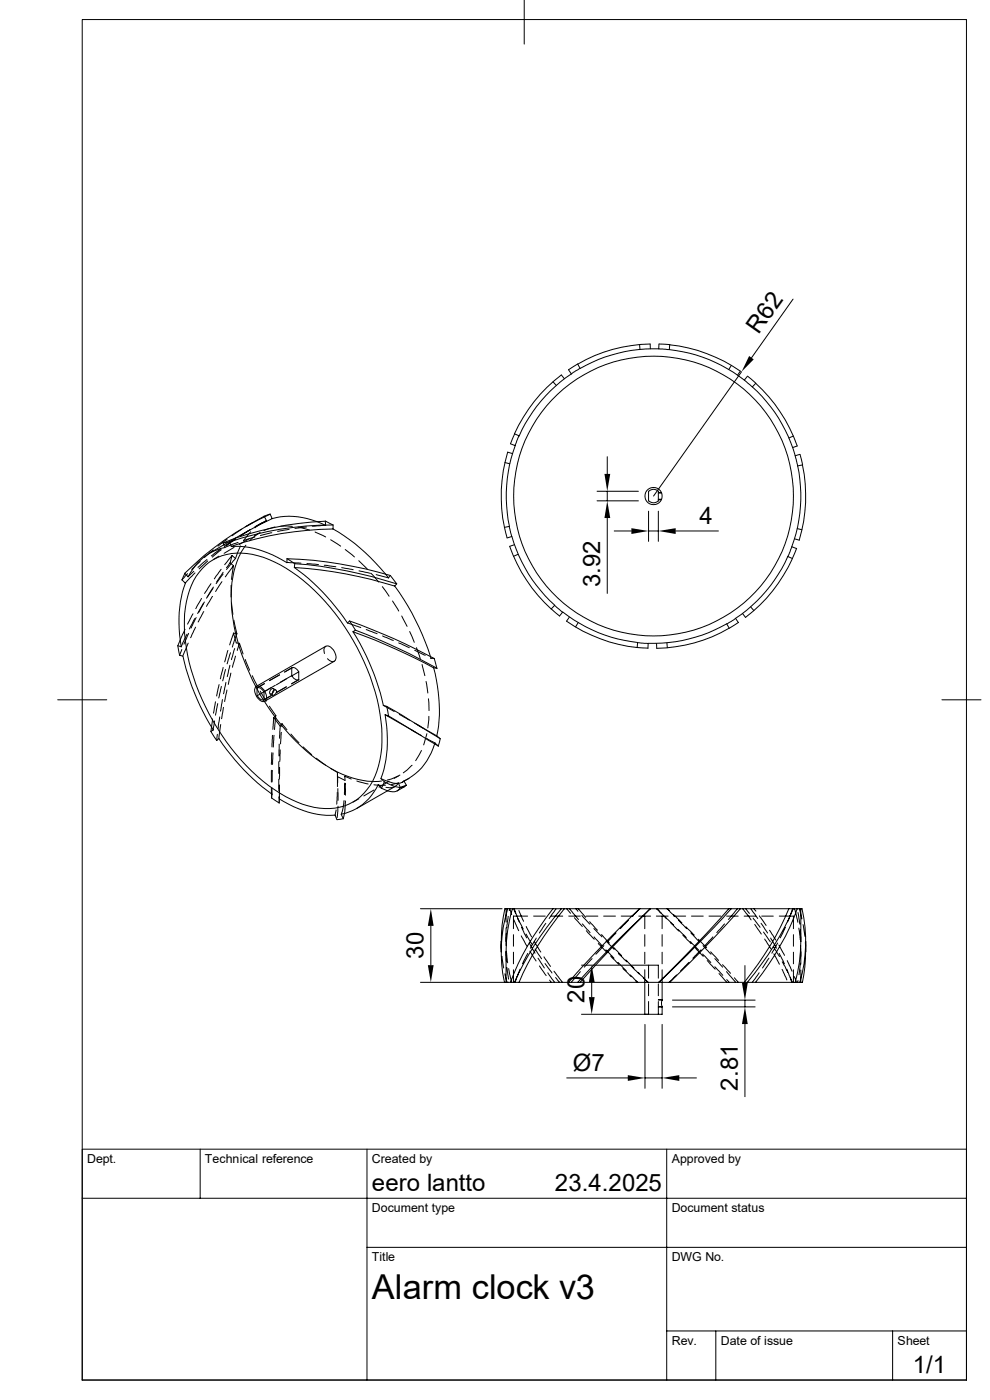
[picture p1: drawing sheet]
<svg xmlns="http://www.w3.org/2000/svg" width="210mm" height="297mm" viewBox="0 0 210 297" stroke-linecap="round" stroke-linejoin="round" font-family="sans-serif">
<g fill="none" stroke="#000" stroke-width=".21">
<path d="M17.4 4.1h187.6v288.7h-187.6zM111.2 0v9.4M121.2 79.3a30.9 30.9 0 0 0-11 13.2M122.6 77.2l-2 1.2 .6 .9M135.7 73.1l.1 1M138 74l-.1-1a31.3 31.3 0 0 0-15.3 4.3l.5 .8-1.9 1.2M139.8 73l-.1 1 2.2 .2M139.8 74a31.9 31.9 0 0 0-16.7 4.1M139.8 73l2.3 .1M155.2 77.5l-.6 .9M156.5 79.6l.6-.9a32.8 32.8 0 0 0-15-5.5l-.1 1a31 31 0 0 1 15.9 6.4M157.3 78.9l-18.7 26.3"/>
<path d="M158.5 79.8l-.6 .8M158.6 79.8l1.7 1.5M168.2 63.5l-8.8 12.4M107.1 98.1l1 .3M108.7 96.2l-1-.3a31.9 31.9 0 0 0-.7 16M109.3 94.5a31.1 31.1 0 0 0-1.2 17.2M117.3 81l.7 .7M119.7 80.3l-.6-.8a32.5 32.5 0 0 0-10 12.5l1 .5-.8 2-1-.4 .9-2.1M128.8 96.9v3.6M157.9 80.6l1.7 1.5M159.6 82.1a30.8 30.8 0 0 1 9.1 14.6M160.3 81.3a33.1 33.1 0 0 1 8.8 13.3l-1 .4"/>
<path d="M160.3 81.3l-.7 .8M168.3 92.5l-1 .4M168.7 96.7l.5 2.1 1-.2a31.9 31.9 0 0 1-.7 16l-1-.3M169.2 98.8a31.1 31.1 0 0 1-1.2 17.2M169.7 96.4l-1 .3M169.7 96.4l.6 2.2M42.5 119.1l-1.8 1.7M43.6 119.9a11.5 11.5 0 0 1 11.1-2 32.2 32.2 0 0 1 15.4 11 47.9 47.9 0 0 1 10.9 25.5 20.4 20.4 0 0 1-2.5 12.2 10.9 10.9 0 0 1-11.9 4.7 29.7 29.7 0 0 1-15.4-10 47.9 47.9 0 0 1-12-26.8 20.4 20.4 0 0 1 2.4-12.2zM43.9 118.7l-1.9 1.7M44.1 119l-1.9 1.7M45.3 116.7l-2 1.6M46.4 118l-1.1 .7"/>
<path d="M46.8 116.4l-2 1.5M46.9 116.6l-1.9 1.6M47.3 115.2l.4 .9M47.8 116.2a10.9 10.9 0 0 0-7.9 6.2M48.2 114.4l-2 1.5M48.7 115l.4 .9M48.7 115l-1.4 .2M48.8 119.4l-.8 1M48.8 119.4l.7 .6M49.1 116a19.6 19.6 0 0 1 11.8 3.4M49.2 117.9l-1.5 1.9M49.2 117.9l-.4 1.5"/>
<path d="M49.2 117.9l.8 .6M49.7 116.1l-2.2 1.3M49.9 114.3l-2.1 1.4M50 118.5l-2 2.3M50 114.4l-2.1 1.5M50.5 115.1l-2.8 1M51 115.8l-1 2.7M51.3 112.3l-2.1 1.4M52.2 115.7a18.3 18.3 0 0 0-3.1 11.7 43.8 43.8 0 0 0 6.9 21.4M52.5 112.7l-8.1 4.6M52.5 112.7l-1.6 1M52.9 114.3l-2.1 1.2"/>
<path d="M53.1 112.4l-2.1 1.3M53.2 112.8l-1.6 2M53.6 110.9l-1.6 .9M53.6 110.9l-1.3 .7M54.1 113.9l-2.4 .7M54.9 113.2l-1.9 1.5M55.2 112.9l-1.2 .8M55.5 111l-1.4 .8M56 109.5l-2.4 1.4M56 109.5l.5 .9M56.5 110.4l-2.4 1.6M56.5 110.4l-2.4 1.4"/>
<path d="M57.3 109.1l-1.3 .4M57.7 113l-2.5 .6M57.7 110a15.8 15.8 0 0 1 11.4 1.5M57.7 110l-.4-.9a60.6 60.6 0 0 0-18.1 12.5l.7 .7 1.2-1.1M57.7 110l-5.2 2.7M58.3 111.8l-2.3 .8M59.6 111.6l2.4 .1M60.9 118.5l1.6 1.1M61.3 112.3l-2.4 .4M62.5 119.6a94.2 94.2 0 0 1 21.7 4.3M62.5 119.6l-.1 .8M63.2 111.8l2.5 .6"/>
<path d="M63.8 119.5l-2.9-.2v-.8a88.2 88.2 0 0 1 21.9 3.6M65 111.8l-2.4 .3M65.1 119.5l2.5 .3M66.8 112.9l2.3 1M68.8 119.9l2.4 .3M69 110.5l1.7 .9M69.1 111.5l-.1-.9a65.6 65.6 0 0 0-21.7 4.6M69.1 111.5l-2.8 .1M70.1 114.5l2.2 1.4M70.7 112.2a40.5 40.5 0 0 1 11.7 10.4M70.7 111.4a67.2 67.2 0 0 0-22 3.6M70.7 112.2a68.3 68.3 0 0 0-21.6 3.7"/>
<path d="M70.7 111.4v.8M73.2 116.6l2 1.6M76.1 119l1.8 1.7M107 111.9l1-.2 .5 2.1M107 111.9l.6 2.2M108.5 113.8l-.9 .3M108.6 113.8a30.8 30.8 0 0 0 9.1 14.6M109.1 115.6l-1 .3a33.1 33.1 0 0 0 8.8 13.3M109.9 117.6l-1 .4M126.7 104.2h8.7M126.7 106.3h8.7M128.8 104.2v2.1"/>
<path d="M128.8 109.9v16M130.3 112.6h3.6M137.6 104.2v2.1M137.6 108.5v6.4M137.6 112.6h2.1M137.6 104.2a1.43 1.43 0 0 1 2.1 0v2.1a1.49 1.49 0 0 1-2.1 0M139.7 108.5v6.4M139.7 104.6h.6M139.7 105.9h.6M139.7 104.5h.6M139.7 106h.6M143.3 112.6h9.1"/>
<path d="M167.1 118a30.9 30.9 0 0 1-11 13.1M169 116.4l-1-.4-.9 2.1 1 .4a32.5 32.5 0 0 1-9.9 12.5l-.7-.8M169 116.3l-.9 2.1M169.1 112.1l1 .3M37.7 137l.4 2M38.6 137.8l-.5 1.2M38.8 139.2a50.9 50.9 0 0 0 6.5 15.7M39.2 133.5l-1.5 3.5M39.2 121.6l-.6 1.4M39.3 123.7a25.7 25.7 0 0 0-.9 13.5M39.7 134.5l-1.3 2.7-.7-.2M39.8 121.7l-1.2 1.3"/>
<path d="M39.9 136.4l-1.1 2.8-.7-.2M40 134.4l-1 2.3M40.9 130.2l-1.1 2.2M41.3 131.2l-1.1 2.2M41.4 121.5l-2.1 2.2-.7-.7M41.5 133.1l-1.1 2.2M41.6 131l-1.1 2.2M42.8 127l-1.3 2.1M43.2 128l-1.3 2.1M43.2 129.8l-1.2 2.2M43.3 127.7l-1.1 2.2M44.7 123.8l-1.3 2.1"/>
<path d="M45.1 126.5l-1.3 2.2M45.2 124.8l-1.4 2.1M45.3 124.5l-1.3 2.2M46.9 120.8l-1.4 2M47.1 123.4l-1.4 2.1M47.3 121.4l-1.4 2.1M47.3 121.8l-1.5 2M48.3 138l-.6 2.4M48.9 138.5l-.7 2.3M49 124.2v2.5M49.1 127.9l.3 2.4M49.5 120l-1.7 2.4"/>
<path d="M49.5 120l-.4 2.9M49.5 134.3l-.8 2.5M49.5 134.3l.6 2.1 .7 .1M49.5 134.3l.7 .2M49.6 131.6l.6 2.9M49.8 137.6l-.7 2.4M50 139.2l-.7 2.4M50.2 134.5l-.9 2.8M50.8 136.5l-.5 1.5M50.8 136.5l.8 2.2M52 139.9l1 2.3M62.4 120.4a45 45 0 0 1 11.3 11.8"/>
<path d="M62.4 120.4a91.1 91.1 0 0 1 21.3 3.9M68.8 138.6l-.1-1 .4-.5-14.7 8.5M69.1 137.1a1.73 1.73 0 0 1 2 1.5l.2 1-.2 .5-.2 .2M69.5 139.7l.8 .6h.6M72.5 120.4l2.4 .5M73.7 132.2l2.8 .9M73.7 132.2l.5-.5a127.5 127.5 0 0 1 17.9 8M74.2 131.8l1.2 1.9M74.9 134a50.9 50.9 0 0 1 6.4 15.6M75.4 133.7a135 135 0 0 1 17.3 8.1l-.7-.1a129.3 129.3 0 0 0-17.1-7.7M75.4 133.7l-.5 .3M76.2 121.1l2.4 .5"/>
<path d="M77.7 133.6l2.3 .9M78.7 121.6l1.6 1.9M79.8 121.9l2.6 .7M81.1 124.5l1.4 2M81.2 134.9l2.2 1M82.8 122.1l1.4 1.8M82.8 122.1l-.4 .5M83.3 127.5l1.3 2.1M83.7 124.3a54.3 54.3 0 0 1 7.7 15.4M84.2 123.9l-.5 .4M84.6 136.4l2.2 1M85.2 130.7l1.2 2.2"/>
<path d="M86.9 134l1 2.3M88 138l2.2 1M88.3 137.4l.9 2.4M91.3 139.6l.1 .1M91.4 139.7h.7M92.1 139.7l.6 2.1M117.6 128.4l1.7 1.5-.6 .8-1.7-1.5zM119.4 129.8a31 31 0 0 0 15.9 6.5M120.8 130.9l-.6 .9a32.8 32.8 0 0 0 15 5.6M122.6 132.1l-.5 .9M135.3 136.4l-.1 1M135.3 136.4l2.2 .1v1l-2.3-.1"/>
<path d="M141.5 136.4l.1 1M154.2 132.3a31.9 31.9 0 0 1-16.7 4.2M156.6 132.1l-.6-.9-1.8 1.2 .5 .9a31.3 31.3 0 0 1-15.4 4.2v-1M156.7 132l-2 1.3M159.3 128.8l.6 .7M12.2 148.5h10.4M44.7 155.2l1.3 1.9M45.1 152.5l-.4 2.7M45.2 154.9l-.5 .3M45.5 153l-.3 1.9M45.7 148.9l-.4 2.4M46.1 155.8l-.1 1.3"/>
<path d="M46.2 149.3l-.5 2.4M46.4 156.7a45 45 0 0 0 11.3 11.8M46.5 145.2l-.5 2.5M46.6 152.1l-.3 2.5M46.8 153.7l-.4 3-.4 .4M46.9 145.6l-.5 2.5M47.2 148.4l-.4 2.5M47.3 141.6l-.6 2.4M47.4 150.1l-.4 2.4M47.8 142l-.6 2.4M47.9 144.8l-.5 2.4M48.1 146.4l-.4 2.4"/>
<path d="M48.8 141.1l-.6 2.5M49 142.8l-.6 2.4M53.5 143.3l1.1 2.2M54.2 145.8l.2-.2a1.73 1.73 0 0 1 1.9 1.5 1.05 1.05 0 0 1 .3 1.1 1.05 1.05 0 0 1-.9 .6 2.54 2.54 0 0 1-1.5-3zM54.5 145.9l1.6-.9zM54.5 145.9v1.7l1.5-.8M54.6 146a1.18 1.18 0 0 1 1.4 .8M54.6 147.6a1.18 1.18 0 0 0 1.4 .8M55.2 146.6l1.3 2.2M56 146.8v1.7M56.1 148.8a39.9 39.9 0 0 0 16.5 15.5l3.3 1.1 3.1 .4M57.1 149.8l1.4 2"/>
<path d="M57.3 147.2l.5 .3M57.5 147.6l-1.5 .9M57.5 145.9l-1.5 .9M57.7 159.7l-.1 2.5M57.7 147.1a.62 .62 0 0 0 .2-1 .74 .74 0 0 0-.5 1.1h.3M57.8 156l-.1 2.5M57.9 159.7l-.1 2.5M58 146.1l.5 .3M58.1 152.2l-.2 2.5M58.1 152.2l1.3 1.9 .4-.6M58.1 146.4l.2-.1a.65 .65 0 0 1 .3 .9 .65 .65 0 0 1-.8 .3v-.7zM58.1 156l-.1 2.5"/>
<path d="M58.4 145.4l-2.4 1.4M58.5 151.8l-.3 3M58.5 151.8l-.4 .4M58.6 146.9l2.1-1.2-2.1 1.2M59.2 157.9v2.5M59.3 143.2l-2.2 1.2M59.4 159.1v2.4M59.4 154.1l-.1 2.5M59.7 155.4l-.2 2.4M59.8 153.5v.6M59.8 153.5l1.1 1.3M60.7 144l-2.1 1.3"/>
<path d="M61.7 155.7l1.7 1.9M61.9 141.7l-1.5 .9 1.5-.9M61.9 143.3l-2.4 1.4M61.9 143.3a1.39 1.39 0 0 0 1.5 .9M61.9 141.7a1.18 1.18 0 0 1 1.5 .8M61.9 141.7v1.6M63.4 144.2l-1.6 .9M63.4 142.5v1.7M63.4 142.5l-1.6 .9M64.3 158.5l1.8 1.6M70.9 140.3l-14.7 8.5M81.3 149.6l.7 .3"/>
<path d="M81.3 149.6l2.4 1.3M81.7 151.6l6.6 3.8M81.7 151.6l.7 .3M81.7 151.6a25.7 25.7 0 0 1-.9 13.5M82 149.9l.4 2M82 149.9l11.4 6.8M82.4 151.9l10.6 6.4-.7-.7M84.7 151.6l2.2 1.2M87.2 154.8l2.2 1.2M87.9 153.4l4.8 2.7 .7 .6M88.4 153.7l1.5 .9M89.4 159.2l-1.2 2.2"/>
<path d="M89.5 141l.6 2.3M90.4 144.6l.4 2.4M90.5 156.7l1.8 .9M90.6 155.7l-.7 2.3M90.9 148.3l.1 2.4M91 152l-.2 2.4M92 141.6a31.9 31.9 0 0 1 .7 14.5M92.2 157.8a12.6 12.6 0 0 1-5.5 7.3M92.3 157.6l-.1 .3M93.4 156.7l-.4 1.6M199.8 148.5h8.3M57.6 163.4v2.5"/>
<path d="M57.6 167.1v2.2M57.6 169.3l1.6 1M57.7 167.2v1.3M57.7 168.5l-.1 .8M57.8 163.4l-.1 2.5M59.1 165.3l.1 2.5M59.1 161.6v2.5M59.2 169v1.3M59.3 169.5l-.1 .8M59.3 169.5a19.6 19.6 0 0 0 11.8 3.4M59.3 166.5v3M59.3 162.8v2.5"/>
<path d="M67.1 160.9l2 1.4M70.1 163l1.5 .9M71.1 172.9l.4 1M71.3 171.8l-.2 1.1M71.5 168.1l-.1 2.5M71.6 163.9v3M71.6 163.9v.9M71.6 164.8v1.3M71.7 167.3v2.5M71.7 171l-.2 2.5M72.8 173.7l-1.3 .2M73 169.8l-.2 1.7-.4 1.3 .4 .9"/>
<path d="M73.2 164.7v.9l-1.6-.8M73.2 166.1l-.1 2.5M73.2 164.7v.1M73.2 164.7l1.3 .6M73.2 166.2l.1 2.5M73.3 169.9l-.1 2.2-.4 1.6M75.7 165.7l2.4 .6M76.1 169.5l-1.2 .7M79.3 167.6l-2.1 1.3M79.3 166.5l2.5 .1M80.2 166.5a3.8 3.8 0 0 0 4.1 1.3M80.2 166.5l.5 .2"/>
<path d="M80.2 166.5a10.9 10.9 0 0 1-7.8 6.2M80.9 165.7l-1.9 .1M81.5 165.9l-.7-.7 2.7 1a2.69 2.69 0 0 0 1.8-.3M81.5 165.9l-.6 1.4M81.5 165.9l1.6 .7a2.54 2.54 0 0 0 3.1 0M82.5 165.7l-2.1 1.3M83.8 166.9l-8.2 4.6M84.5 166.1l-.4 .6-.7 .3h-1.5M84.5 166.1l.4 .9M84.5 164.6l-2.3 .9M84.5 166.1l-1.5 .4M84.8 164.4l-1.2 .7"/>
<path d="M84.9 167l-.6 .8M85.7 165.7l.5 .9M85.7 165.7l-.4 .2M85.7 165.7l1-.6-1.4 .8M85.9 166.9l-1.6 .9M86.2 166.6l-1.3 .4M87.4 162.3l-1.8 1.7M89.2 192.8h17.3M91.4 196.4v8.4M106.3 199.7v2.2M107.4 192.8v2.8M107.4 196.8v2.9"/>
<path d="M107.4 198.1v2.5M107.7 192.8a30.6 30.6 0 0 0-.7 15.6M107.8 194.4l-.3 2.4M108 193.2l.1-.4 .4 1.2M108.7 192.8h8.6M108.7 192.8a32.4 32.4 0 0 0-1.3 9.1M108.7 192.8h-1.6a34 34 0 0 0-.7 8.9M108.9 198.3v2.4M109 192.8l.3 .9M109 195.2l1 2.2M109.1 192.8l1.1 2.8M109.9 194.9l1.1 2.2"/>
<path d="M110.1 193.2l1 2.3M110.6 198.5l1.2 2.2M110.6 196.7l1.1 2.3M111.6 198.2l1.3 2.1M111.6 196.6l1.2 2.2M111.9 194.4h-3v2.6M113.2 194.4h2.5M113.4 199.9l1.3 2.1M113.7 199l-1.2 2.2M115.8 195.9l-1.4 2.1M116.9 194.4h2.5M117.3 192.8a56.3 56.3 0 0 0-9 15.6"/>
<path d="M117.3 192.8h2.4M117.9 192.9l-1.4 2M119.1 192.8a64 64 0 0 0-10 15.6M119.7 192.8a62.2 62.2 0 0 0-9.6 15.6M119.7 192.8h16M120.2 192.8l.8 1M120.6 194.4h2.5M120.8 192.8l1.9 2.3M121.9 194.7l1.6 1.9M122.1 192.8l.5 .5M122.6 192.8l1.6 1.8M123.4 194.2l1.7 1.8"/>
<path d="M123.5 196l1.7 1.9M124.3 194.4h2.5M124.4 197.4l1.7 1.9M125.1 195.5l1.6 1.9M126 197l1.7 1.8M126 198.8l1.7 1.8M127.6 198.3l1.7 1.8M128.1 194.4h2.5M128.6 199.6l1.7 1.8M130.7 197.9l-1.7 1.8M131.8 194.4h2.5M133.3 195.2l-1.7 1.8"/>
<path d="M135.5 194.4h2.5M135.7 192.8a227.9 227.9 0 0 0-15.1 15.6M135.7 192.8h2.3M135.8 192.8l-1.6 1.6M136.8 194.4v2.6M136.8 198.3v2.4M137.9 192.8a284.5 284.5 0 0 0-15.3 15.6M138 192.8a293.7 293.7 0 0 0-14.9 15.6M138 192.8h16.6M139.2 194.4h2.5M139.3 192.8l2.1 2.1M139.3 192.8l1 .9"/>
<path d="M140.5 194.4v2.6M140.5 198.3v2.4M141.1 194.6l1.8 1.7M141.5 192.8l1.6 1.6M141.6 192.8l.4 .4M142.3 195.7l1.7 1.8M142.9 194l1.8 1.7M143 194.4h2.5M143.8 197.1l1.8 1.8M143.9 195.2l1.8 1.8M144.9 198.4l1.7 1.8M145.5 196.6l1.8 1.8"/>
<path d="M146.4 199.8l1.8 1.7M146.6 197.9l1.7 1.8M146.7 194.4h2.5M148.2 199.3l1.7 1.7M150.4 194.4h2.5M151.2 198.8l-1.6 1.8M153.7 196l-1.6 1.9M154.1 194.4h2.5M154.6 192.8a314.4 314.4 0 0 1-14.9 15.6M154.6 192.8h2.5M155.1 192.8a304.2 304.2 0 0 1-15.3 15.6M156.5 192.8l-2 2.3"/>
<path d="M157.1 192.8a254.9 254.9 0 0 1-15 15.6M157.1 192.8h10.2M157.5 192.8l1.8 2.4M157.9 194.4h2.4M158.2 192.8l.8 1M159.3 192.9l1.4 2M159.8 194.8l1.4 1.9M159.9 192.8l.5 .5M160.1 196.1l1.4 2.1M161.1 194.3l1.4 2M161.5 195.9l1.3 2.1M161.6 194.4h2.4"/>
<path d="M162 197.7l1.4 2.1M162.2 199.2l1.3 2.1M163.2 197.4l1.4 2M163.5 199l1.2 2.2M165.3 194.4h3v2.6M166.6 196.7l-1.1 2.3M167.3 192.8a63.4 63.4 0 0 1-9.4 15.6M167.3 192.8h1.8M168.1 192.8l-1 2.8M168.3 192.8a63.3 63.3 0 0 1-9.8 15.6M168.3 198.3v2.4M168.5 192.8l.7 2.9"/>
<path d="M169.1 192.8a57.1 57.1 0 0 1-8.8 15.6M169.1 192.8h.8M169.3 193.6l.4 2.4M169.5 196.9l.3 2.4M169.5 192.8l.6 2.1M169.8 197.3l.1 2.4M169.9 199.7a32.5 32.5 0 0 1-1.2 8.7M169.9 192.8h.2a31.2 31.2 0 0 1-.4 15.6M169.9 192.8v6.9M170.3 196.2l.4 2.4M170.9 199.9v.9a36.8 36.8 0 0 1-.7 7.6h-1.5M170.9 199.7v2.2"/>
<path d="M89.2 208.4h18.7M106.5 202.9l.3 2.5M107.1 206.6l.5 1.8M107.4 201.9v2.1M107.4 201.9v6.5h.9M107.4 201.8l.3 2.5M107.5 205.3l.4 2.4M107.9 205.5l.6 2.9M108.3 208.4h1.8M108.9 202v2.5M108.9 205.7v2.7M110.1 208.4h10.5"/>
<path d="M110.3 205.6l-1 2.8M111.9 202.3l-1.1 2.2M112.3 200.1l1.2 2.1M112.4 201.8l1.3 2.1M113.5 201.3l1.4 2.1M114.1 203.3l1.4 2.1M114.4 204.9l1.5 2.1M115.4 203l1.4 2M115.6 204.4l1.5 2M116.2 206.4l1.4 2M116.6 207.9l.4 .5M117.5 206l1.8 2.4"/>
<path d="M117.9 207.4l.8 1M120.6 208.4h2.5M123.1 208.4h16.6M123.1 206.1l-1.9 2.3M123.4 204.8h14.1M123.4 215.2h14.1M125.5 208.4v3.1M125.6 203.4l-1.6 1.8M126.9 200.2l1.8 1.7M128.1 200.6l-1.7 1.8M128.5 201.5l1.8 1.8M129.5 202.8l1.8 1.8"/>
<path d="M130.2 201l1.7 1.8M131.1 204.2l1.7 1.8M131.2 202.3l1.8 1.7M132.2 205.4l1.7 1.8M132.8 203.7l1.7 1.7M133.7 206.8l1.6 1.6M133.8 204.9l1.8 1.7M134.8 208.1l.4 .3M135.4 206.3l2.1 2.1M136.5 207.5l1 .9M136.8 205.7v9.5h3.7v-1.7M136.8 202v2.5"/>
<path d="M136.8 217.3v13.6M137.6 207.5v-2.7h2.1v2.7M137.6 208.7v2.5M137.6 212.5v2.7M139.7 208.7v2.5M139.7 212.5v2.7M139.7 212.2h.8M139.7 213.5h.8M139.7 212h.8M139.7 213.7h.8M139.7 208.4h2.4M140.5 217.3v13.6"/>
<path d="M140.5 212.2l-.2 .4 .2 .9M140.5 202v2.5M140.5 205.7v6.5M142.1 208.4h15.8M142.7 212.2h17.5M142.7 213.6h17.5M143.5 206.8l-1.6 1.6M146.1 204.2l-1.7 1.8M147.5 201.1l1.7 1.8M148.7 201.5l-1.7 1.8M149.1 202.4l1.7 1.8M149.1 200.6l1.7 1.8"/>
<path d="M150 203.8l1.7 1.8M150.7 201.9l1.7 1.9M151.6 203.4l1.7 1.8M151.6 205.1l1.7 1.8M152.5 206.5l1.7 1.9M153.3 204.6l1.6 1.9M154.1 206.1l1.9 2.3M154.2 207.8l.5 .6M155.8 207.4l.8 1M157.9 208.4h2.4M158 204.9v3.6M158 212.2v1.4"/>
<path d="M158 217.3v15.4M160.3 208.4h8.4M161 206.4l-1.4 2M163.1 203.3l-1.3 2.1M164 200.8l1.4 2.1M164.2 202.4l1.2 2.2M165 200.1l-1.3 2.1M165.2 200.5l1.2 2.2M165.3 202.3l1.1 2.2M165.9 205.7l1 2.2M165.9 204l1.2 2.2M166.9 205.6l1.1 2.8"/>
<path d="M167 203.8l1 2.2M167.6 207.3l.5 1.1M168.3 202v2.5M168.3 205.7v2.7M168.5 207.2l.5 1.2M169.3 208l-.1 .4M169.8 204.3l-.3 2.5M169.8 200.6v2.5M169.9 201.9v2.7M169.9 205.8v2.6M120.2 228.7h13M136.8 228.7h3.7"/>
<path d="M144.1 228.7h3.6M17.4 254.2h187.6M42.5 243.8v10.4M77.9 243.8v49M141.4 243.8v49M205 243.8h-187.6v49M77.9 264.6h127.1M141.4 282.4h63.6M151.8 282.4v10.4M189.4 282.4v10.4"/>
<circle cx="138.6" cy="105.2" r="1.83"/>
<circle cx="138.6" cy="105.2" r="29.7"/>
</g>
<g fill="#000">
<path d="M158.9 75.5l1 .7-2.6 2.7zM128.2 100.5h1.3l-.7 3.7zM128.8 106.3l.7 3.6h-1.3zM133.9 112.1l3.7 .5-3.7 .7zM139.7 112.6l3.6-.5v1.2zM91.4 192.8l.6 3.6h-1.2zM90.8 204.8h1.2l-.6 3.6zM125.5 204.8l.7 3.6h-1.3zM124.9 211.5h1.3l-.7 3.7zM157.4 208.5h1.2l-.6 3.7zM158 213.6l.6 3.7h-1.2zM133.2 228.1l3.6 .6-3.6 .6z"/>
<path d="M140.5 228.7l3.6-.6v1.2z"/>
</g>
<text font-size="7.3" x="78.9" y="275.6">Alarm clock v3</text>
<g font-size="5.1">
<text x="160.9" y="71.2" transform="rotate(-55 160.9 71.2)">R62</text>
<text x="148.4" y="111.2">4</text>
<text x="127.3" y="124.6" transform="rotate(-90 127.3 124.6)">3.92</text>
<text x="89.9" y="203.4" transform="rotate(-90 89.9 203.4)">30</text>
<text x="124" y="212.7" transform="rotate(-90 124 212.7)">20</text>
<text x="121.5" y="227.1">Ø7</text>
<text x="156.5" y="231.4" transform="rotate(-90 156.5 231.4)">2.81</text>
<text x="78.9" y="252.6">eero lantto</text>
<text x="117.7" y="252.6">23.4.2025</text>
<text x="193.6" y="291.4">1/1</text>
</g>
<g font-size="2.6">
<text x="18.5" y="246.7">Dept.</text>
<text x="43.5" y="246.7">Technical reference</text>
<text x="78.9" y="246.7">Created by</text>
<text x="142.5" y="246.7">Approved by</text>
<text x="78.9" y="257.1">Document type</text>
<text x="142.5" y="257.1">Document status</text>
<text x="78.9" y="267.5">Title</text>
<text x="142.5" y="267.5">DWG No.</text>
<text x="142.5" y="285.3">Rev.</text>
<text x="152.9" y="285.3">Date of issue</text>
<text x="190.4" y="285.3">Sheet</text>
</g>
</svg>
